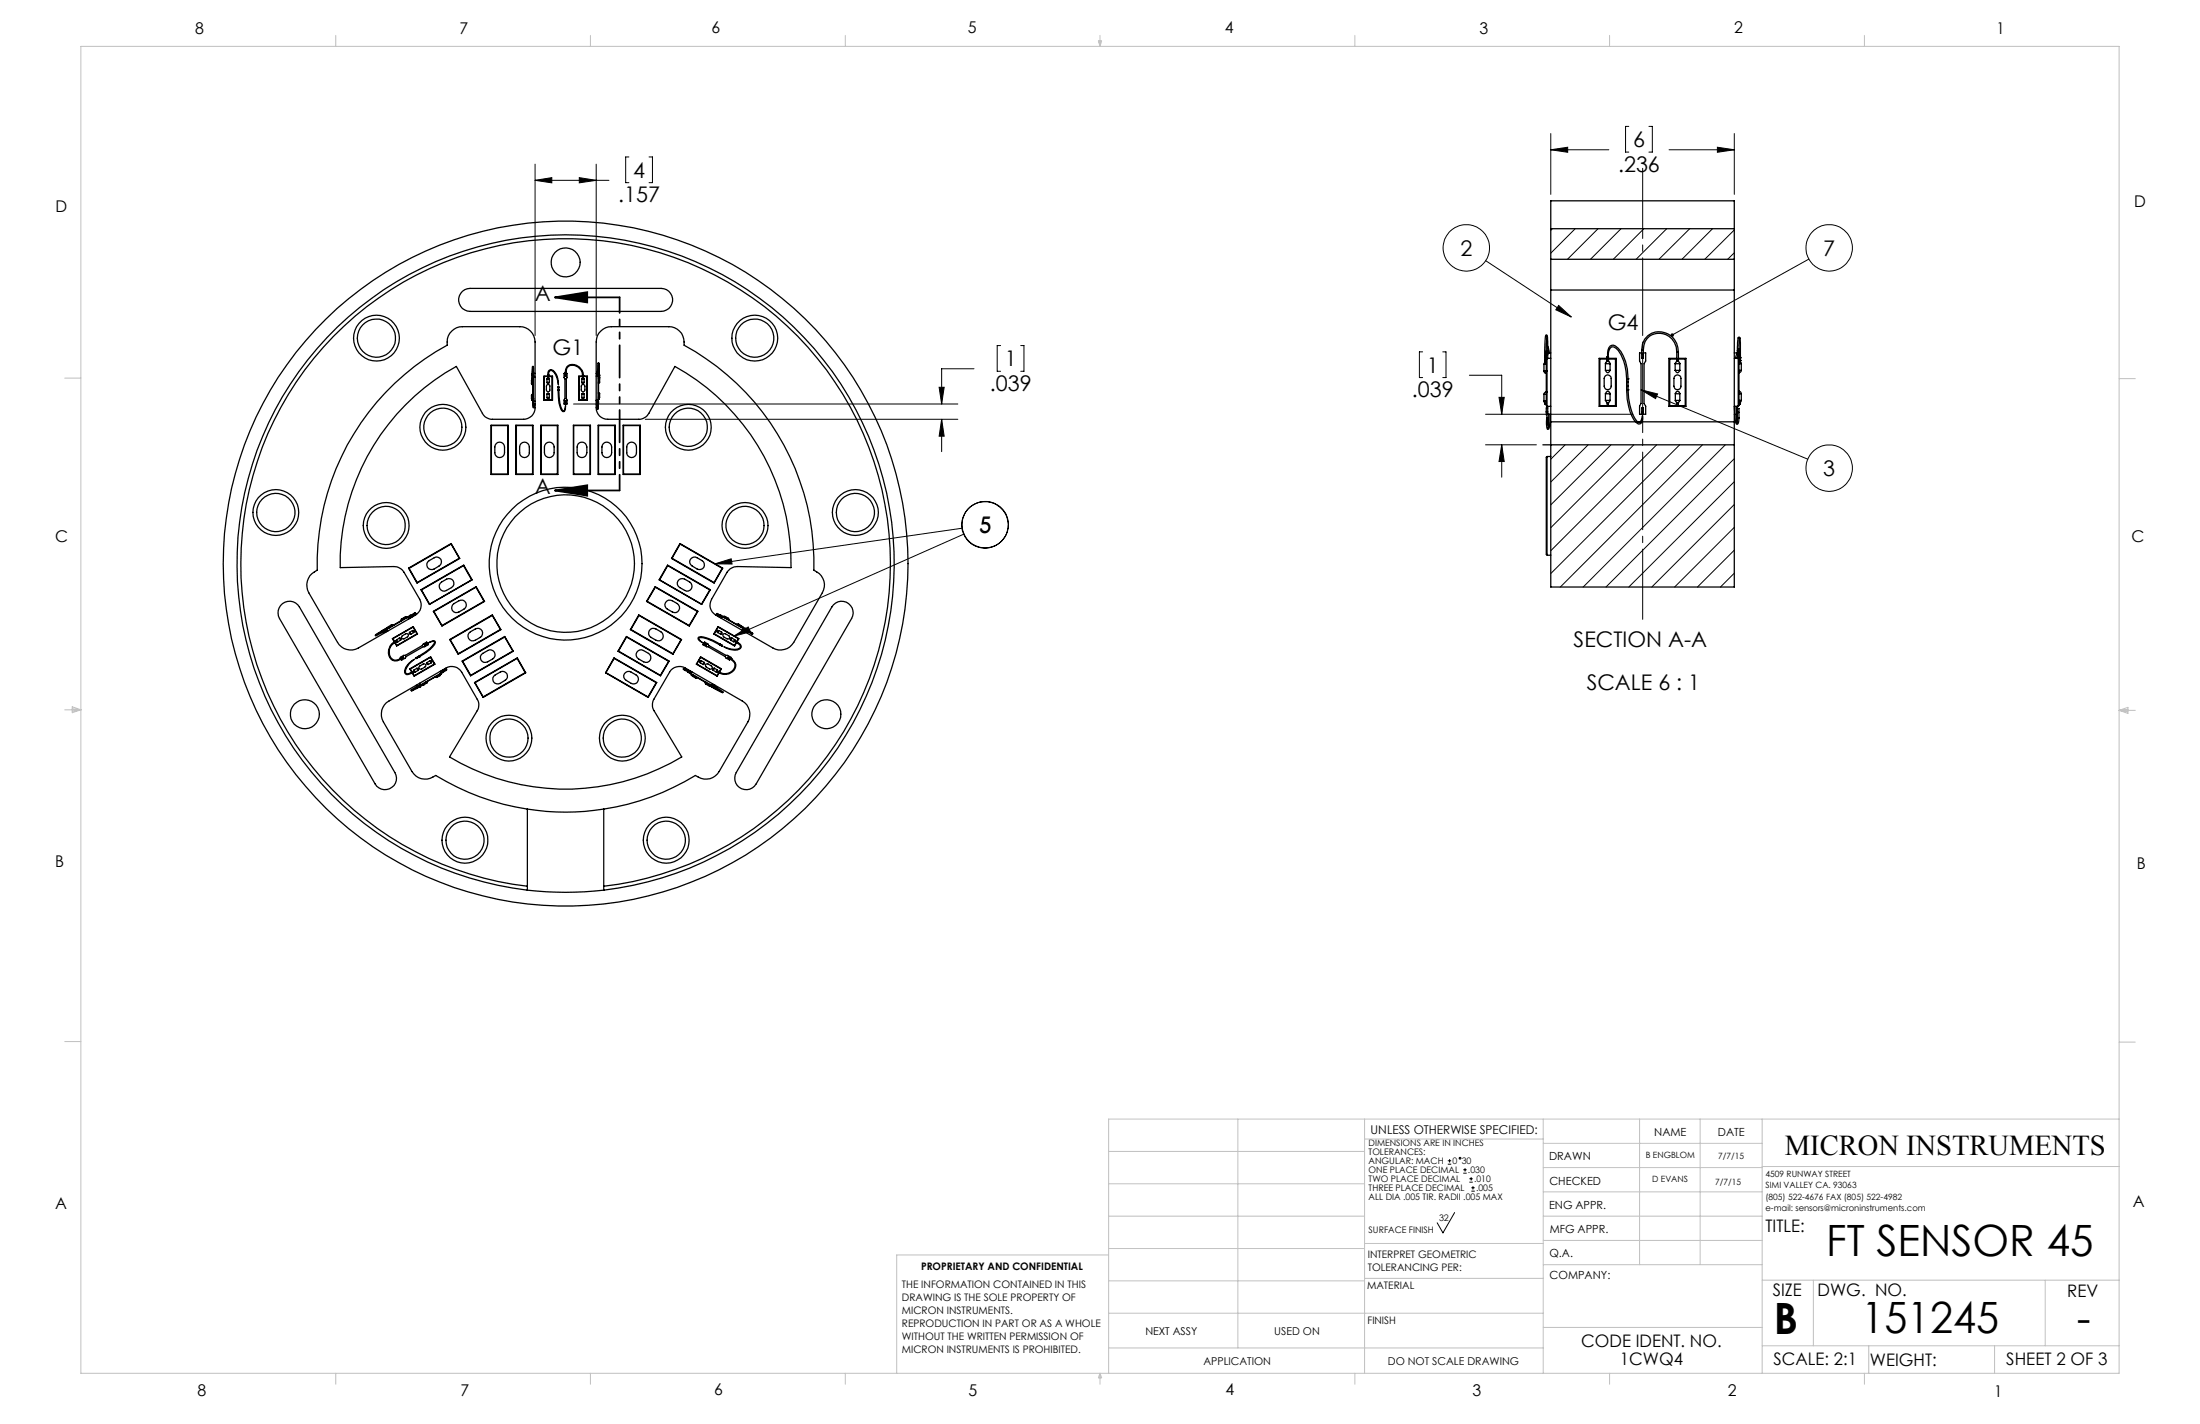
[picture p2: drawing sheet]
<svg xmlns="http://www.w3.org/2000/svg" width="432mm" height="279mm" viewBox="0 0 432 279" stroke-linecap="round" stroke-linejoin="round" font-family="sans-serif">
<g fill="none" stroke="#000" stroke-width=".2">
<path d="M105 32.2v33.6M105 35.4h14.5M105 35.4l3.3-.5v1zM113.7 34.9l3.3 .5-3.3 .5zM117 32.2v33.6M123.4 30.8h-.6v5h.6M127.4 30.8h.7v5h-.7M304.4 29.4l3.3-.5v1zM304.4 26.2v11.9M304.4 29.4h11.4M319.7 24.8h-.6v5h.6M323.6 24.8h.7v5h-.7"/>
<path d="M327.6 29.4h12.8M337.1 28.9l3.3 .5-3.3 .5zM340.4 26.2v11.9M291.6 51.2l16.8 11M304.7 44.9l-.3 .3M305.9 59.9l2.5 2.3-3-1.4zM309.2 44.9l-4.8 4.8M313.7 44.9l-6 6M318.2 44.9l-6 6M322.7 44.9l-6 6M327.1 44.9l-6 6M331.6 44.9l-6 6"/>
<path d="M336.1 44.9l-6 6M340.4 45.1l-5.8 5.8M340.4 49.6l-1.3 1.3M355 50.8l-26.8 14.9M112.6 79.3h75.4M184.3 76h1l-.5 3.3zM191.2 72.4h-6.4v6.9M196.4 67.8h-.7v5h.7M200.3 67.8h.7v5h-.7M279.2 69h-.6v5.1h.6M283.2 69h.6v5.1h-.6M288.4 73.6h6.3v7.7"/>
<path d="M294.2 78h1l-.5 3.3zM322.1 76.5l3.2 .8-.4 .9zM322.1 76.5l32.7 13.6M126.6 82.3h61.4M184.8 82.3v6.3M184.8 82.3l.5 3.3h-1zM291.6 81.3h28.9M291.6 87.3h10M294.7 87.3l.5 3.3h-1zM294.7 87.3v6.3M307.2 87.3l-2.8 2.8M311.7 87.3l-7.3 7.3"/>
<path d="M316.2 87.3l-11.8 11.8M320.7 87.3l-16.3 16.2M325.2 87.3l-20.8 20.8M329.7 87.3l-25.3 25.2M334.2 87.3l-28 27.9M338.6 87.3l-27.9 27.9M340.4 90l-25.2 25.2M340.4 94.5l-20.7 20.7M340.4 99l-16.2 16.2M140.3 110.6l3.2-1 .2 1.1zM188.8 103.6l-48.5 7M189.2 104.8l-45.2 20"/>
<path d="M340.4 103.5l-11.7 11.7M340.4 108l-7.2 7.2M340.4 112.5l-2.7 2.7M144 124.8l2.9-1.8 .4 1zM284.2 228.4h.6M284.2 227.8h.6M284.5 227.4v.7M285.5 237.9l-2.3 4-1.1-2M287.2 230.2h.7M287.2 229.5h.7M287.5 229.2v.7M288.4 232h.7"/>
<path d="M288.4 231.3h.7M288.7 231v.6M288.8 233.7h.7M288.8 233h.7M289.1 232.7v.7"/>
<circle cx="287.8" cy="48.6" r="4.6"/>
<circle cx="359" cy="48.6" r="4.5"/>
<circle cx="359" cy="91.8" r="4.5"/>
<circle cx="193.3" cy="103" r="4.5"/>
<circle cx="193.4" cy="102.9" r="4.6"/>
<circle cx="286.6" cy="227.3" r=".16"/>
</g>
<path d="M108.9 58.3h12.7M108.9 58.3l6.4-1v2zM108.9 96.2h12.7M108.9 96.2l6.4-1v2.1z" fill="none" stroke="#000" stroke-width=".35"/>
<path d="M322.4 121.5v-88.5" fill="none" stroke="#000" stroke-width=".2" stroke-dasharray="15.2 1.3 1.3 1.3" stroke-dashoffset="1.5"/>
<path d="M121.6 96.2v-37.9" fill="none" stroke="#000" stroke-width=".35" stroke-dasharray="6.3 1.3 1.3 1.3 1.3 1.3" stroke-dashoffset="3.3"/>
<g fill="none" stroke="#000" stroke-width=".25">
<path d="M90.8 57.1l.4-.3 1.1-.2h37.5a2.26 2.26 0 0 1 2.2 2.2 2.26 2.26 0 0 1-2.2 2.3h-37.5a2.27 2.27 0 0 1-2.1-1.5 2.27 2.27 0 0 1 .6-2.5zM304.4 50.9v6M304.4 44.9v-5.5h36v5.5M304.4 44.9v6M304.4 56.9v25.9M304.4 44.9h36M304.4 50.9h36M304.4 56.9h36M340.4 50.9v6M340.4 44.9v6M340.4 56.9v25.9M75.7 77a48.5 48.5 0 0 1 12.1-9.3 3.1 3.1 0 0 1 3-3.6h11.2a3 3 0 0 1 3 3v12.9a2.23 2.23 0 0 1-2.2 2.3h-6.1a2.23 2.23 0 0 1-2-1.2l-5.1-9.2a44.2 44.2 0 0 0-22.8 39.5l10.5-.2a2.42 2.42 0 0 1 2 1.1l3.1 5.3a2.33 2.33 0 0 1-.8 3.1l-11.3 6.4a3 3 0 0 1-4-1.1l-5.7-9.7a3.1 3.1 0 0 1 1.7-4.4 48.8 48.8 0 0 1 13.4-34.9z"/>
<path d="M104.3 78.2l.1 .3h.2M104.3 75.2l.3 .3M104.3 78.2h.3M104.3 77.6h.3M104.3 75.3h.3M104.3 74.6v.7M104.3 77.6v.6M104.4 73.7l-.1 .9M104.4 74.3h.2M104.4 73.7h.1M104.5 73.2l-.1 .5M104.5 72l.2-.1v1.3"/>
<path d="M104.5 71.9l-.1 1.8M104.6 73.5v.2M104.6 77.5v-.2l-.3 .3M104.6 73.7h.1M104.6 79.1h.1zM104.6 73.4v5.8h.1M104.6 73.4h.1zM104.6 78.5h.1M104.6 78.2v.1M104.6 78.2h.1M104.6 75.5h.1M104.6 74.4v.2h-.3"/>
<path d="M104.6 78.7h.1M104.6 73.8h.1M104.6 73.2h.1M104.6 74.1h.1M104.6 79.4l.1 .4M104.7 72l-.1 1.7h-.2M104.7 73.2v.8M104.7 78.7v.6M104.7 79.3h.3M104.7 73.3h.3M104.8 79.3l-.1 .6M105 79.3l-.2 .7-.2-.1v-.6"/>
<path d="M105 74h-.4v4.7h.4M107.4 77.3l.1-.1 .3 .1M107.4 74.4l.1-.2 .3 .2M107.4 75.5l.2-.1 .3 .2v.9a.34 .34 0 0 1-.3 .4 .34 .34 0 0 1-.4-.4zM107.4 78l.1 .2M107.4 78h.4M107.4 77.3h.4M107.4 75a.23 .23 0 0 0 .2 .3 .23 .23 0 0 0 .2-.3M107.4 75h.4M107.4 74.4h.4M107.4 74.4v.6M107.4 77.3v.7"/>
<path d="M107.5 73.6l.1-.6a.67 .67 0 0 1 .6-.5 .67 .67 0 0 1 .6 .5 3.4 3.4 0 0 1 .8 2.5M107.5 74h.2zM107.5 78.2v.1l.2-.1M107.5 73.6h.2M107.5 73.6v.6M107.5 73.8h-.7v4.7h1.6v-4.7h-.7M107.5 73.9h-.7v4.5h1.5v-4.5h-.6M107.7 73.6v-.5l.3-.4a1.46 1.46 0 0 1 1.3 1.4l.3 1.3M107.7 73.6h.1M107.7 73.6v.6M107.8 78l-.1 .2M107.8 74.4v.6"/>
<path d="M107.8 77.3v.7M109.5 76.6a7.3 7.3 0 0 0 .7 3.9l.3 .3 .3-.1 .2-1.1M109.5 76.6v-.8h.2v.8M109.5 76h.2zM109.5 76.6h.1M109.5 76.4h.2zM109.5 76.6h.2M109.7 76.6a7.1 7.1 0 0 0 .8 4h.2l.1-.2 .2-.8M110.9 73.1a1.45 1.45 0 0 1 .7-1.4 1.45 1.45 0 0 1 1.6 0 2.14 2.14 0 0 1 1.3 2M110.9 78.7h.2v.6h-.2zM110.9 79.1h.2zM110.9 73.1h.1"/>
<path d="M110.9 73.4h.2zM110.9 73.1v.7h.2v-.7M110.9 73.1h.2M110.9 73.3h-.2v.8l.2 .2v3.9l-.2 .3v.8h.2M111.1 73.1a1.35 1.35 0 0 1 .8-1.4 1.35 1.35 0 0 1 1.5 .3 1.92 1.92 0 0 1 .9 1.7M111.1 73.3h.2v.8l-.1 .2v3.9l.1 .3v.8h-.2M114.2 77.3l.2-.1 .3 .1M114.2 74.4l.2-.2 .3 .2M114.2 75.5l.2-.1 .4 .2v.9a.35 .35 0 0 1-.4 .4 .35 .35 0 0 1-.3-.4zM114.2 78l.1 .2M114.2 78h.5M114.2 77.3h.5"/>
<path d="M114.2 75a.23 .23 0 0 0 .2 .3 .23 .23 0 0 0 .3-.3M114.2 75h.5M114.2 74.4h.5M114.2 74.4v.6M114.2 77.3v.7M114.3 74h.2M114.3 78.2v.1l.2-.1M114.3 73.7h.2M114.3 73.7v.5M114.3 73.8h-.7v4.7h1.7v-4.7h-.8M114.3 73.9h-.6v4.5h1.5v-4.5h-.7M114.5 73.7h.1"/>
<path d="M114.5 73.7v.5M114.7 78l-.2 .2M114.7 74.4v.6M114.7 77.3v.7M117 73.8h.4v4.7h-.3l.2 1.7 .1-.1v-.7M117 73.3h.2M117 79.3h.1M117.2 78.5l.1 1.6M117.3 78.5v.7h.2v-.5h-.2M117.3 79.1h.2M117.3 73.4h.2zM117.3 73.8h.2"/>
<path d="M117.3 73.3v.5M117.4 80l-.1 .1M117.4 71.3h.1M117.4 71.3l-.1 1.7M117.4 73.9h.1M117.5 75h.2l-.2 .2zM117.5 77l.2 .3M117.5 73.6h.1M117.5 74h.1M117.5 74.3h.2M117.5 74.1v.1M117.5 74.3h.1"/>
<path d="M117.5 77.3h.2M117.5 77.1h.1M117.5 77.9h.2M117.5 78v.2M117.5 73.6l.1-.5-.2-.6-.3 1.3M117.5 73.6l-.1-.9-.1 1.1M117.5 71.3v1.2M117.5 71.3l.1 1.9M117.6 73.2l.1 1.1M117.6 74h.1M117.6 73.6h.1M117.6 73.2h-.1l-.1 5.2"/>
<path d="M117.7 77.9l-.1 .4h-.1M117.7 74.3v.7M117.7 77.3v.6M117.9 65a2.73 2.73 0 0 1 2.1-.9h11.3a3.1 3.1 0 0 1 3 3.6 48.8 48.8 0 0 1 25.4 44.2 3.1 3.1 0 0 1 1.7 4.4l-5.6 9.7a3 3 0 0 1-4.1 1.1l-11.2-6.4a2.24 2.24 0 0 1-.8-3.1l3-5.3a2.41 2.41 0 0 1 2-1.1l10.6 .2a44.2 44.2 0 0 0-22.8-39.5l-5.1 9.2a2.34 2.34 0 0 1-2 1.2h-6.1a2.23 2.23 0 0 1-2.3-2.3v-12.9a2.73 2.73 0 0 1 .9-2.1zM303 72.8a.39 .39 0 0 0 .5 .4v-.1M303 78.7l.2 .3M303 72.8h.5M303 71.5h.5M303 78.7h.5v.1M303 77.4h.5M303 71.5v1.3M303 77.4v1.3"/>
<path d="M303.2 69.9v1.3l-.2 .3M303.2 70.1h.1M303.2 70.7h.3M303.2 79.1v.2h.3M303.5 76.9l-.3 .1-.2 .4M303.5 69.6h.3zM303.5 72.8h.1M303.5 71v.4M303.5 79.1v.1M303.5 79v.1M303.5 76.9h.1M303.5 70.3h.1"/>
<path d="M303.5 70.4h.1M303.6 66l-.1 4.1h-.3M303.8 67.9l.3 1.4M303.8 68.9a8.3 8.3 0 0 0-.2-3.2h-.1a8.6 8.6 0 0 0-.3 3.7v.7M303.8 79.7v1.7h-.3v-1.4h.3M303.8 68.9h.1M303.8 68.9h-.3v10.7h.1M303.8 68.9v1.4M303.8 69.3h.6M304.4 70.3h-.8v9.4h.8M315.1 73.8a.69 .69 0 0 1 .7-.2 .69 .69 0 0 1 .4 .7v1.5a.69 .69 0 0 1-.7 .6 .69 .69 0 0 1-.6-.6v-1.5zM315.1 71.4h.9"/>
<path d="M315.1 72.7h.9M315.1 72.7l.4 .4h.2l.3-.4M315.1 77.3l.1-.2a.43 .43 0 0 1 .5-.3 .43 .43 0 0 1 .3 .5M315.1 77.3h.9M315.1 78.6h.9M315.1 78.6l.3 .4M315.1 71.4v1.3M315.1 77.3v1.3M315.4 70.7h.3zM315.4 70.9l-.3 .5M315.4 79v.3h.3v-.3M315.4 70.3h-1.5v9.4h3.3v-9.4h-1.5"/>
<path d="M315.4 70.4h-1.4v9.2h3.1v-9.2h-1.4M315.5 70l-.1 .9M315.5 70h.2v.9M315.5 70a2.56 2.56 0 0 1 .6-2.1 .88 .88 0 0 1 .9 0 7.7 7.7 0 0 1 2.5 6.4M315.6 70a1.95 1.95 0 0 1 .7-1.9 1.35 1.35 0 0 1 1.3 .7 9.4 9.4 0 0 1 1.7 5.5M315.7 70.9l.3 .5M316 78.6l-.3 .4M316 71.4v1.3M316 77.3v1.3M319.3 76.5a9 9 0 0 0 2 6.5l.4 .2a1.07 1.07 0 0 0 .7-1.6M319.3 75.7h.2zM319.3 75h.2z"/>
<path d="M319.3 76.5h.2M319.3 74.3h.2M319.3 74.3v2.2M319.5 75h.1M319.5 74.3h.1M319.5 76.5a10.3 10.3 0 0 0 1.8 6.2l.5 .2a1.31 1.31 0 0 0 .6-1.3M319.5 76.5h.1M319.5 74.3v2.2M322.2 68.7a3.5 3.5 0 0 1 2.5-3.5 3.5 3.5 0 0 1 4 1.5l.4 .6 .3 1.8M322.2 69.5h.3zM322.2 68.7v1.6h.3v-1.6M322.2 68.7h.3"/>
<path d="M322.2 69.3h-.4v1.5l.3 .6v7.8l-.3 .5v1.6h1.2v-1.6l-.3-.5v-7.8l.3-.6v-1.5h-.5M322.5 68.7a3.2 3.2 0 0 1 3-3.3 3.2 3.2 0 0 1 3.5 2.7l.1 1M328.8 73.8a.69 .69 0 0 1 .7-.2 .69 .69 0 0 1 .4 .7v1.5a.69 .69 0 0 1-.7 .6 .69 .69 0 0 1-.7-.6v-1.5zM328.8 71.4h.9M328.8 72.7h.9M328.8 72.7l.4 .4h.2l.3-.4M328.8 71.4v1.3M328.8 77.3l.1-.2a.43 .43 0 0 1 .5-.3 .43 .43 0 0 1 .3 .5M328.8 77.3h.9M328.8 78.6h.9M328.8 78.6l.3 .4M328.8 77.3v1.3"/>
<path d="M329.1 70.7h.3M329.1 70.9l-.3 .5M329.1 79v.3h.3v-.3M329.1 69.1h.3M329.1 69.1v1.8M329.1 70.3h-1.5v9.4h3.3v-9.4h-1.5M329.1 70.4h-1.4v9.2h3.1v-9.2h-1.4M329.4 70.9l.3 .5M329.4 69.1v1.8M329.7 78.6l-.3 .4M329.7 71.4v1.3M329.7 77.3v1.3"/>
<path d="M340.4 70.3h.8v9.4h-.8M340.4 79.7l.2 3.2 .4 .4 .2-.4 .1-.9M340.7 79.7l.3 3.3M341 70.1v.2l.2-.9 .1 .8M341 68.8v.4l-.6 .1M341 79.7v2.3M341.1 69.7h.2v9.9h-.1M341.1 66.3l.2-.2 .2 .1-.2 2.6h-.3M341.2 66.3l-.2 2.5M341.2 70.4h.1M341.3 70.2h.1M341.3 76.8l.3 .1 .2 .4"/>
<path d="M341.3 70.7h.3zM341.3 77.3h.5M341.3 76.9h.1M341.3 77.1v.1M341.3 71.4h.5M341.3 70.8v.1M341.3 71h.1M341.3 71.3v.1M341.3 72.7h.5M341.3 70.2h.3M341.3 68.4v.7M341.5 66.3l.1 4.7 .2 .4"/>
<path d="M341.6 70.2l-.1-1-.3-.1a1.46 1.46 0 0 0-.5 1.2M341.6 70.2h.1M341.6 70.7h.1M341.8 78.6l-.2 .7h-.3M341.8 72.7l-.2 .3-.3 .1v-.4M341.8 78.6h-.5v.4M341.8 71.4v1.3M341.8 77.3v1.3M96.4 83.4h3.3v9.7h-3.3zM96.4 83.5h3.3v9.5h-3.3zM97.4 87a.95 .95 0 0 1 1-.2 .95 .95 0 0 1 .6 .9v1.1a.95 .95 0 0 1-.9 1 .95 .95 0 0 1-1-1v-1.1zM101.2 83.4h3.4v9.7h-3.4z"/>
<path d="M101.4 83.5h3.1v9.5h-3.1zM102.3 87a.95 .95 0 0 1 1-.2 .95 .95 0 0 1 .6 .9v1.1a.95 .95 0 0 1-1 1 .95 .95 0 0 1-.9-1v-1.1zM106.2 83.4h3.3v9.7h-3.3zM106.2 83.5h3.2v9.5h-3.2zM107.1 87a.95 .95 0 0 1 1.1-.2 .95 .95 0 0 1 .6 .9v1.1a.95 .95 0 0 1-1 1 .95 .95 0 0 1-.9-1v-1.1zM112.5 83.4h3.4v9.7h-3.4zM112.6 83.5h3.2v9.5h-3.2zM113.5 87a.97 .97 0 0 1 1.1-.2 .97 .97 0 0 1 .6 .9v1.1a.95 .95 0 0 1-1 1 .95 .95 0 0 1-.9-1v-1.1zM117.2 80.1l.2 .1M117.4 80.1l-.1 .1M117.4 83.4h3.4v9.7h-3.4zM117.5 83.5h3.2v9.5h-3.2z"/>
<path d="M118.4 87a.95 .95 0 0 1 1.1-.2 .95 .95 0 0 1 .6 .9v1.1a.95 .95 0 0 1-1 1 .95 .95 0 0 1-1-1v-1.1zM122.3 83.4h3.4v9.7h-3.4zM122.4 83.5h3.2v9.5h-3.2zM123.3 87a.95 .95 0 0 1 1-.2 .95 .95 0 0 1 .6 .9v1.1a.95 .95 0 0 1-.9 1 .95 .95 0 0 1-1-1v-1.1zM303.5 80.8h.3zM303.6 81.8l.3 2.2M303.6 89.7h-.1v19.1h.1M303.7 83.9v.1M303.8 81.3h.6M304 81.3l-.2 2.1M304.3 81.3l-.2 2.3-.1 .6h-.2a2.73 2.73 0 0 1-.2-2.1v-.4M304.4 82.8v32.4h36v-27.9"/>
<path d="M304.4 89.6h-.8v19.3h.8M304.4 82.8h16.6M321.5 82.8h.4M322.2 80h.3v1.2h-.3zM322.2 80.8h.3M322.3 82.8h18.1M340.4 82.8v4.5M340.4 87.3h-37.6M340.4 81.3h.1M340.8 81.3h.2M341 82l-.1 1M341 82h.1"/>
<path d="M341 80.9h.3M341 80.2h.3v1.8M341 82h.3M55.5 118.4a2.24 2.24 0 0 1 3.3 .7l18.7 32.5a2.24 2.24 0 0 1-.8 3 2.24 2.24 0 0 1-3.1-.8l-18.7-32.4a2.27 2.27 0 0 1 .6-3zM80.2 111.5l8.3-4.9 1.7 3-8.4 4.8zM80.3 111.5l8.2-4.7 1.6 2.7-8.2 4.8zM82.6 115.7l8.4-4.8 1.7 2.9-8.4 4.8zM82.7 115.7l8.3-4.7 1.6 2.8-8.3 4.7zM84 110.2a2.67 2.67 0 0 1 1.9-.9 .94 .94 0 0 1 .7 .8 .94 .94 0 0 1-.4 1l-1 .6a.96 .96 0 0 1-1.2-.2 .96 .96 0 0 1 0-1.3zM85.1 119.9l8.4-4.8 1.6 2.9-8.4 4.8zM85.2 120l8.2-4.8 1.6 2.8-8.3 4.7zM86.4 114.4a2.06 2.06 0 0 1 2.3-.7 .97 .97 0 0 1-.1 1.6l-1 .6a.96 .96 0 0 1-1.2-.2 .96 .96 0 0 1 0-1.3z"/>
<path d="M88.8 118.7a2.06 2.06 0 0 1 2.4-.8 .97 .97 0 0 1-.1 1.6l-1 .6a.96 .96 0 0 1-1.2-.2 .96 .96 0 0 1-.1-1.2zM128.6 115.1l8.4 4.8-1.7 2.9-8.4-4.8zM128.6 115.2l8.3 4.8-1.6 2.7-8.3-4.7zM130.9 117.9l.3-.1a1.99 1.99 0 0 1 2.2 1.6 .94 .94 0 0 1-1.4 .7l-1-.6a.95 .95 0 0 1-.1-1.6zM131 110.9l8.4 4.8-1.7 2.9-8.3-4.8zM131.1 111l8.2 4.7-1.6 2.8-8.2-4.7zM133.3 113.7l.3-.1a1.94 1.94 0 0 1 2.2 1.5 .94 .94 0 0 1-1.4 .8l-1-.6a.94 .94 0 0 1-.1-1.6zM133.5 106.6l8.4 4.9-1.7 2.9-8.4-4.8zM133.5 106.8l8.2 4.7-1.5 2.8-8.3-4.8zM135.5 109.7a.95 .95 0 0 1 1.3-.3l1 .6a.96 .96 0 0 1 .3 1.3 .96 .96 0 0 1-1.3 .4l-.9-.6a.92 .92 0 0 1-.4-1.4zM163.6 118.7a2.25 2.25 0 0 1 3-.3 2.25 2.25 0 0 1 .5 3l-18.7 32.4a2.25 2.25 0 0 1-3.1 .9 2.25 2.25 0 0 1-.8-3.1zM74.8 124l-1.1 .7 1.3-.6"/>
<path d="M75.6 123.6l.1 .1zM75.6 123.9l.1 .1M75.7 123.3l-2 1.3M75.7 123.3h.1M75.7 123.3v.1M75.7 123.4l-.7 .4-.2 .3 .5-.1 .8-.3M75.7 123.4l-.7 .6M75.7 123.4l-.3 .3M75.9 123.4l.1 .1M76 123.4l-.4 .2M76 123.5l-.4 .3M76 123.4h.1"/>
<path d="M76 123.6l-1 .4M76 123.2l.1 .1zM76 123.2l-.3 .1M76.2 123.2v.1M76.2 123.2h.1M76.3 122.9l-.3 .3M76.3 122.9l.1 .2M76.3 123.2h.1M76.4 123.1h.1M76.8 122.6l.4 .1M76.8 122.6l.1 .2M76.8 122.6l-.5 .3"/>
<path d="M77.2 122.7h.1M77.3 126a2.12 2.12 0 0 0-.2 3.6h.9l.6-.2M77.3 126h.1M77.3 126l.1 .2M77.4 126.2a1.82 1.82 0 0 0-1.1 1.7 1.82 1.82 0 0 0 1.3 1.6l.9-.2M77.4 126l-.4-.7 4.1-2.4 .9 1.5-4.1 2.4-.4-.7M77.5 125.9l-.4-.6 4-2.3 .7 1.4-3.9 2.2-.4-.6M77.6 125.8l.1 .2M77.6 125.8l-.3 .2M77.7 126l-.3 .2M77.8 125.8h-.2M77.8 125.6v.3h.3"/>
<path d="M77.8 125.6l.3 .3M77.8 125.9l-.1 .1M78.4 125.2h.1a.21 .21 0 0 1 .3 .1 .21 .21 0 0 1-.2 .3M78.4 125.2l.2 .4M78.4 125.2l-.6 .4M78.5 129.3l.1 .1M78.6 129.4h.1M78.6 125.6l-.5 .3M78.8 121.5l-.1 .3 .1-.1M78.8 129.1l.1 .1zM78.8 121.5l.1 .1M78.8 129.1l.3-.2 .1 .1-.6 .4"/>
<path d="M78.8 129.1l-.3 .2M78.9 124.8l.7-.4a.35 .35 0 0 1 .5 .1 .35 .35 0 0 1-.1 .5l-.9 .4-.3-.2zM78.9 121.7h.1M79.4 121.1l.3-.1 .1 .1M79.4 121.1l.1 .2 .2-.1M79.4 121.1l-.6 .4M80 121.1l-4 2.3M80.2 121.4l-.2-.3-4 2.4 .1 .3M80.4 124.1l-.1 .3 .3 .1M80.4 124.1l.2 .4M80.5 120.8h.2M80.5 120.8v.1"/>
<path d="M80.5 120.8l-.3 .2v.1M80.6 132h.1M80.7 132l.1 .1M80.7 135.4v.1h.2M80.8 120.8l-.7 .4M80.8 120.6l.6-.3h.2l-1.4 1.1M80.8 131.9l-.4-.7 4.1-2.3 .9 1.4-4.1 2.4-.4-.7M80.9 121h.1M80.9 131.9l-.4-.6 4-2.3 .8 1.3-4 2.3-.3-.6M81 123.7l.2 .1M81 123.7l.2 .4M81 123.7l-.6 .4"/>
<path d="M81 131.8l.1 .1M81 131.8l-.4 .2M81.1 131.9l-.3 .2M81.2 131.7l-.2 .1M81.2 124.1l-.6 .4M81.2 123.8l.2 .1h-.1M81.2 131.5v.3l.3 .1M81.2 131.5l.3 .4M81.2 131.8l-.1 .1M81.3 129.4a3.1 3.1 0 0 0-1.7 2.6l.4 .2 .6-.2M81.3 120.4h.2M81.3 123.9l-.1 .2"/>
<path d="M81.4 129.3a2.78 2.78 0 0 0-2 2.7l.4 .4 1-.3M81.4 120.4l-1.2 .8M81.5 120.3h.1l-.1 .1M81.5 120.3v.2M81.7 134.4l.1 .3M81.7 134.8l-1 .6M81.7 129l-.1 .1 .2 .1M81.7 129l.1 .2M81.7 134.8l.1 .1M81.8 134.9l-1 .6M81.8 131.1h.1a.23 .23 0 0 1 .3 .1 .23 .23 0 0 1-.1 .4M81.8 131.1l.3 .5"/>
<path d="M81.8 131.1l-.6 .4M81.8 134.7h.1M81.8 134.7l-.1 .1M82 134.6l.1 .2zM82.1 128.8v.2M82.1 128.8l-.4 .2M82.1 131.6l-.6 .3M82.1 129l-.3 .2M82.2 128.7l.1 .1M82.2 128.7l-.1 .1M82.3 134.6l-1.5 .8M82.3 134.6v.2"/>
<path d="M82.3 134.6h.1M82.3 128.9h.1M82.3 130.7l.8-.4a.34 .34 0 0 1 .4 .1 .34 .34 0 0 1-.1 .5l-.9 .4-.3-.3zM82.3 134.4l.1 .2-.3 .2M82.3 128.8v.1M82.3 134.6l-.1 .1M82.3 128.9l-.2 .1M82.3 134.8l-1.5 .7M82.3 134.8h.1M82.4 134.8l-.6 .1M82.4 134.8h.1M82.5 134.3l-.7 .4"/>
<path d="M82.6 134.3l.1 .1M82.7 134.4l-.4 .2M82.8 134.3l.1 .2M82.9 134.3l.2-.1 .1 .2M82.9 134.5l-.6 .3M83.2 134.4l-.3 .1M83.7 126.3l.3-.1-.3 .2M83.7 126.3v.1M83.7 126.3l-.4 .2 .1 .1 .3-.2M83.7 133.8v.2M83.7 134l-.5 .4M83.8 133.8l.1-.1v.2l-.2 .1"/>
<path d="M83.8 130l-.1 .3 .3 .1M83.8 130l.2 .4M83.9 126.2l-.2-.2-.6 .4-.2 .2-3.3 2h-.4l-.6 .4 .1 .2M83.9 126.3l.1 .2-.6 .4h-.3l-3.4 1.9-.1 .3-.8 .4-.1-.2M84.2 126.1l.8-.3 .3 .2a2 2 0 0 1-1 1.3l-2.1 1.4M84.2 126.1l.9-.4 .3 .1v.3a2.52 2.52 0 0 1-1 1.4l-2.1 1.4M84.4 129.6h.3v.2M84.4 129.6l.2 .5M84.4 129.6l-.6 .4M84.6 130.1l-.6 .3M84.7 129.8l-.1 .3M85.4 132.8l.4 .1"/>
<path d="M85.7 132.7l.1 .2M86.3 132.3v.3M86.3 132.6l-.5 .3M86.4 132.2v.1M86.4 131.7l.2 .3-4.1 2.4-.2-.3M86.5 132.2v.1l-.2 .3M86.6 132.1l-3.9 2.3M86.9 131.8l.1 .1zM86.9 131.4l.1 .3-.4 .3M86.9 131.5l.6-.2h.2l-.2 .3-.4 .1M87 131.9l-.4 .1M87 131.7v.2"/>
<path d="M87.5 131.4l-.3 .3M87.6 131.4l-.6 .2M88.3 125.5l8.3-4.9 1.7 2.9-8.4 4.9zM88.4 125.5l8.2-4.7 1.6 2.7-8.2 4.8zM90.7 129.7l8.4-4.8 1.7 2.9-8.4 4.8zM90.8 129.8l8.3-4.8 1.5 2.7-8.2 4.8zM92 124.2a2.06 2.06 0 0 1 2.4-.7 .97 .97 0 0 1-.1 1.6l-1 .5a.96 .96 0 0 1-1.2-.2 .96 .96 0 0 1-.1-1.2zM93.1 133.9l8.4-4.8 1.7 2.9-8.4 4.8zM93.2 133.9l8.3-4.7 1.6 2.8-8.3 4.7zM94.5 128.4a2.67 2.67 0 0 1 1.9-.9 .97 .97 0 0 1 .8 .8 .97 .97 0 0 1-.5 1l-1 .6a.96 .96 0 0 1-1.2-.2 .96 .96 0 0 1 0-1.3zM96.9 132.7a2.67 2.67 0 0 1 2-.9 .95 .95 0 0 1 .7 .8 .95 .95 0 0 1-.5 .9l-1 .6a.96 .96 0 0 1-1.2-.2 .96 .96 0 0 1 0-1.2zM120.5 129.1l8.4 4.8-1.7 2.9-8.3-4.8z"/>
<path d="M120.5 129.2l8.3 4.7-1.6 2.8-8.3-4.7zM122.6 132.2a.95 .95 0 0 1 1.3-.3l.9 .5a.96 .96 0 0 1 .4 1.3 .96 .96 0 0 1-1.3 .4l-1-.6a.92 .92 0 0 1-.3-1.3zM122.9 124.9l8.4 4.8-1.7 2.9-8.3-4.8zM123 125l8.2 4.8-1.6 2.7-8.2-4.8zM125.2 127.7l.4-.2a1.99 1.99 0 0 1 2.1 1.7 .94 .94 0 0 1-1.4 .7l-1-.6a.95 .95 0 0 1-.1-1.6zM125.4 120.6l8.4 4.9-1.7 2.9-8.4-4.9zM125.4 120.8l8.3 4.7-1.6 2.8-8.3-4.8zM127.7 123.5l.3-.2a1.99 1.99 0 0 1 2.2 1.6 .94 .94 0 0 1-1.4 .7l-1-.5a.95 .95 0 0 1-.1-1.6zM134.2 131.2l1.6 .7-.2 .3 4.1 2.3 .2-.3M134.2 131.3l.6 .4M134.3 131.2h-.1l1.5 .8M134.3 131.3v.1"/>
<path d="M134.3 131.2l-.1 .1M135 131.8l.1 .1M135 131.7l.6 .4M135 131.7v.1M135.1 131.9l.3 .3 .1-.2M135.1 131.4v.1M135.2 131.8l-.1 .1M135.7 132.2l3.9 2.3M135.7 132.3v.2l.3 .2M135.9 132.4h.1M136 132.7l.5 .3M136.1 132.5l-.1 .2"/>
<path d="M136.6 132.8l-.1 .2M136.7 132.9h.1M136.8 133h-.3M137.3 129.8l.1 .2M137.4 130l.6 .4M137.7 129.6h-.4v.2M137.7 129.6l-.3 .4M137.7 129.6l.5 .4M137.8 126l-.7-.6-.1-.2 .2-.2a2.17 2.17 0 0 1 1.7 .2l2.3 1.1M137.9 126.1l-.7-.6v-.3a1.62 1.62 0 0 1 1.6 .1l2.3 1.1M138.1 126.3l-.1 .2 .7 .4h.3l3.3 1.9 .2 .3 .7 .4 .1-.2M138.1 126.2l-.1 .1 .3 .1"/>
<path d="M138.1 126.2l.3 .1M138.1 126.2l.2-.2 .7 .4 .1 .2 3.4 2h.3l.7 .4-.1 .2M138.2 130l.1 .3-.3 .1M138.2 130l-.2 .4M138.4 126.3l-.1 .1M138.4 126.3l.3 .2-.4-.1M138.4 133.9l.1 .3M138.4 133.9h.1M138.5 134.2l.6 .3M138.6 130.3h.4l.6 .4a.35 .35 0 0 1 .1 .4 .35 .35 0 0 1-.4 .2l-.7-.4-.1-.2zM138.6 134l-.1 .2M139.1 134.5l.3 .1"/>
<path d="M139.2 134.3l-.1 .2M139.2 134.3h.1M139.3 134.4h.1M139.4 134.6h.1M139.4 134.6l.3 .2M139.6 134.5l.2 .2M139.6 134.5h.1M139.7 134.8l2.1 1.1M139.7 134.8h.1M139.8 134.4l.9 .7M139.8 134.7l.9 .4M139.8 134.7l-.1 .1"/>
<path d="M139.8 134.3l1 .8-.2 .1-.9-.5M140 131.5l.5 .3M140.1 134.6l-.1 .2zM140.2 134.7l-.5-.3v.2l.3 .2M140.2 131.1a.22 .22 0 0 0-.3 .1 .22 .22 0 0 0 .1 .3M140.2 131.1l-.2 .4M140.2 131.1l.6 .3M140.3 134.4v.2M140.7 135l1.2 .8a.55 .55 0 0 1-.7-.3l-.4-.3M140.7 123.9l.2 .2M140.8 120.5l.5 .2-.5-.3h-.2l.6 .6M140.8 120.5l.5 .4"/>
<path d="M140.8 131.4v.4h-.3M140.8 131.4l-.3 .4M140.8 131.8l.1 .1M140.8 123.7h.3M140.8 123.8h-.1l.1 .1M140.9 131.7l.1 .1M140.9 124.1l.5 .3M140.9 131.9l.3 .2M141 131.8l-.1 .1M141 131.8l.3 .1M141.1 123.7l-.2 .4M141.1 123.7l.5 .3"/>
<path d="M141.1 126.4l.2 .1M141.1 121l.2-.2 .4 .2M141.1 131.8l.4-.5-4-2.3-.7 1.3 3.9 2.3 .4-.6M141.2 126.3h.1M141.2 126.3l-.1 .1M141.2 126.3l.2 .1M141.2 132.1h.1M141.2 131.9l.4-.7-4.1-2.3-.8 1.4 4.1 2.4 .3-.7M141.3 126.5l.3 .2M141.3 131.9l-.1 .2M141.4 126.4l-.1 .1M141.4 126.4l.3 .2"/>
<path d="M141.5 120.8l-.1 .1zM141.5 120.8l-.1-.1-.1 .1M141.5 120.8l.3 .2M141.6 121.3l.2-.3 4.1 2.3-.2 .4M141.6 124l.1 .4-.3 .1M141.6 124l-.2 .4M141.7 126.6l.1 .1-.1 .1-.1-.1M141.7 126.6l-.1 .1M141.9 121l3.9 2.2M141.9 124.5l.4-.2 .8 .4a.35 .35 0 0 1 .1 .5 .35 .35 0 0 1-.5 .1l-.7-.3zM142.1 121v.1M142.1 121.1h.1"/>
<path d="M142.2 121.1h.1M142.3 121.2h.1M142.4 121l-.3-.1-.1 .1M142.4 121l-.1 .2M142.4 121l.5 .3M142.9 121.3l.2 .3-.2-.1M142.9 121.3l-.1 .2M143.2 129.2l-.4-.2 .1-.1 .6 .4M143.2 129.2l.3 .2M143.2 129.1v.1zM143.4 125.6l.6 .3M143.5 129.4a1.38 1.38 0 0 1 .7 1.4 1.38 1.38 0 0 1-1 1.2 2.09 2.09 0 0 1-1.9-.1"/>
<path d="M143.5 129.3a1.45 1.45 0 0 1 .9 1.3 1.45 1.45 0 0 1-.8 1.3 2.35 2.35 0 0 1-2.4 .2M143.5 129.3h.1M143.5 129.3v.1M143.7 125.2h-.1a.22 .22 0 0 0-.3 .1 .22 .22 0 0 0 .1 .3M143.7 125.2l-.3 .4M143.7 125.2l.5 .3M144.2 125.5l.1 .3-.3 .1M144.2 125.5l-.2 .4M144.2 125.9l.2 .1M144.3 125.8h.1M144.4 126l.3 .2M144.4 125.8v.2"/>
<path d="M144.4 125.8l.4 .2M144.6 125.9l.3-.6-4-2.3-.7 1.4 3.9 2.2 .4-.6M144.6 125.9l.4-.6-4.1-2.4-.8 1.5 4.1 2.4 .4-.7M144.7 126.2l.4 .3 .2 .4a1.43 1.43 0 0 1-1.8 .5l-1.3-.5M144.7 126.2h.1M144.8 126l.5 .4a.6 .6 0 0 1 .2 .7 .6 .6 0 0 1-.6 .4l-.6 .1a4.2 4.2 0 0 1-2.2-.7M144.8 126l-.1 .2M145 122.4l-.4 .2M145 122.4l-.2 .3M145 122.4l.5 .4M145.5 122.8l.3 .2M145.5 122.8l-.1 .2 .2 .1"/>
<path d="M145.8 123l-.1 .2M145.8 123l.5 .3M145.8 123.2l.4 .2M145.8 123.4l.7 .4M145.8 123.2v.1M146 123.5l.1-.1 .3 .2M146.2 123.4l.1 .1M146.2 123.4h.1M146.2 123.4l1.4 1M146.3 123.3h.1M146.3 123.3v.1M146.3 123.3l1.4 1"/>
<path d="M146.3 123.3l-.1 .1M146.4 123.6v.1zM146.5 123.8h.1M146.5 123.8l.1 .1M146.5 123.8l-.2 .2M146.6 123.9l1.1 .5M146.6 123.9v-.2l1.1 .5-.1 .2M103.5 158.7a48.6 48.6 0 0 1-18-6.5 3.1 3.1 0 0 1-4.6-.8l-5.7-9.8a2.94 2.94 0 0 1 1.1-4.1l11.3-6.4a2.26 2.26 0 0 1 3 .8l3.1 5.3a2.17 2.17 0 0 1 0 2.3l-5.5 9a44.2 44.2 0 0 0 45.6 0l-5.4-9a2.28 2.28 0 0 1-.1-2.3l3.1-5.3a2.26 2.26 0 0 1 3.1-.8l11.2 6.4a3 3 0 0 1 1.1 4.1l-5.7 9.8a3.1 3.1 0 0 1-4.6 .8 48 48 0 0 1-18 6.5M103.5 158.7a47.2 47.2 0 0 0 15 0M103.5 158.7v16M118.5 158.7v16M103.5 173.9a63.7 63.7 0 0 1-46.4-97.3 63.7 63.7 0 0 1 107.8 0 63.7 63.7 0 0 1-46.4 97.3"/>
<path d="M103.5 174.7a64.5 64.5 0 0 1-47.1-98.5 64.5 64.5 0 0 1 109.2 0 64.5 64.5 0 0 1-47.1 98.5M103.5 174.7a66.6 66.6 0 0 0 15 0"/>
<circle cx="111" cy="51.5" r="2.86"/>
<circle cx="73.9" cy="66.4" r="3.8"/>
<circle cx="73.9" cy="66.3" r="4.5"/>
<circle cx="148.1" cy="66.4" r="3.7"/>
<circle cx="148.1" cy="66.3" r="4.5"/>
<circle cx="86.9" cy="83.8" r="3.7"/>
<circle cx="86.9" cy="83.8" r="4.5"/>
<circle cx="135.1" cy="83.8" r="3.8"/>
<circle cx="135.1" cy="83.8" r="4.5"/>
<circle cx="54.1" cy="100.6" r="4.5"/>
<circle cx="54.1" cy="100.6" r="3.8"/>
<circle cx="75.8" cy="103.1" r="3.8"/>
<circle cx="75.8" cy="103.1" r="4.5"/>
<circle cx="111" cy="110.6" r="13.5"/>
<circle cx="111" cy="110.6" r="67.2"/>
<circle cx="111" cy="110.6" r="15"/>
<circle cx="146.2" cy="103.1" r="3.7"/>
<circle cx="146.2" cy="103.1" r="4.5"/>
<circle cx="167.9" cy="100.6" r="4.5"/>
<circle cx="167.9" cy="100.6" r="3.8"/>
<circle cx="59.8" cy="140.1" r="2.84"/>
<circle cx="99.9" cy="144.8" r="4.5"/>
<circle cx="99.9" cy="144.8" r="3.8"/>
<circle cx="122.1" cy="144.8" r="3.7"/>
<circle cx="122.1" cy="144.8" r="4.5"/>
<circle cx="162.2" cy="140.1" r="2.84"/>
<circle cx="91.2" cy="164.9" r="4.5"/>
<circle cx="91.3" cy="164.9" r="3.7"/>
<circle cx="130.7" cy="164.9" r="4.5"/>
<circle cx="130.8" cy="164.9" r="3.8"/>
</g>
<g fill="none" stroke="#c0c0c0" stroke-width=".2">
<path d="M15.9 9.1h400v260.4h-400zM65.9 6.9v2.2M115.9 6.9v2.2M165.9 6.9v2.2M215.6 8h.6l-.3 1.1zM215.7 8l.2 1.1M215.9 6.9v2.2M216 8l-.1 1.1M265.9 6.9v2.2M315.9 6.9v2.2M365.9 6.9v2.2M12.7 74.2h3.2"/>
<path d="M415.9 74.3h3.2M12.7 139.3h3.2M14.2 139.1l1.7 .2M14.2 138.7l1.7 .6-1.7 .5zM15.9 139.3l-1.7 .3M415.9 139.4h3.2M415.9 139.4l1.8-.6v1.2zM415.9 139.4l1.8 .3M417.7 139.2l-1.8 .2M12.7 204.4h3.2M243 219.6v44.9M267.8 219.6v49.9"/>
<path d="M302.9 219.6v49.9M321.8 219.6v28.5M333.7 219.6v28.5M345.9 219.6v49.9M415.9 204.5h3.2M415.9 219.6h-198.3v49.9M217.6 238.6h50.2M217.6 232.3h50.2M217.6 225.9h50.2M267.8 223.5h35.1M302.9 233.9h43M302.9 229.1h43"/>
<path d="M302.9 224.3h43M302.9 238.6h43M345.9 228.9h70M217.6 257.7h85.3M217.6 251.3h50.2M217.6 245h50.2M217.6 246.2h-41.6v23.3M267.8 250.8h35.1M267.8 244h35.1M302.9 248.1h43M302.9 243.4h43M345.9 251.2h70"/>
<path d="M355.9 251.2v12.9M401.4 251.2v12.9M65.9 269.5v2.1M115.9 269.5v2.1M165.9 269.5v2.1M215.9 269.5v2.1M215.9 269.5l.3 .8h-.6zM217.6 264.5h85.3M265.9 269.5v2.1M302.9 260.5h43M315.9 269.5v2.1M345.9 264.1h70"/>
<path d="M365.9 269.5v2.1M366.8 264.1v5.4M391.5 264.1v5.4"/>
</g>
<g fill="#000">
<path d="M184.3 76h1l-.5 3.3zM184.8 82.3l.5 3.3h-1zM105 35.4l3.3-.5v1zM113.7 34.9l3.3 .5-3.3 .5zM304.4 29.4l3.3-.5v1zM337.1 28.9l3.3 .5-3.3 .5z"/>
<path d="M108.9 96.2l6.4-1v2.1zM108.9 58.3l6.4-1v2z"/>
<path d="M294.2 78h1l-.5 3.3zM294.7 87.3l.5 3.3h-1z"/>
<path d="M140.3 110.6l3.2-1 .2 1.1zM144 124.8l2.9-1.8 .4 1zM305.9 59.9l2.5 2.3-3-1.4zM322.1 76.5l3.2 .8-.4 .9zM328 65.4l-.1 .3v.2l.3-.2-.3 .2a.34 .34 0 0 0 .5 .1 .34 .34 0 0 0 .1-.5 .34 .34 0 0 0-.5-.1z"/>
</g>
<g font-size="8.5">
<text x="358.5" y="246.5">FT SENSOR 45</text>
<text x="348.1" y="261.8">B</text>
<text x="365.3" y="261.6">151245</text>
<text x="407.6" y="261.6">-</text>
</g>
<text font-size="5.6" x="350.3" y="226.7">MICRON INSTRUMENTS</text>
<g font-size="4.2">
<text x="320.5" y="28.9">6</text>
<text x="124.3" y="34.9">4</text>
<text x="317.6" y="33.7">.236</text>
<text x="121.3" y="39.7">.157</text>
<text x="286.7" y="50.2">2</text>
<text x="357.9" y="50.2">7</text>
<text x="104.9" y="59">A</text>
<text x="315.6" y="64.8">G4</text>
<text x="108.5" y="69.6">G1</text>
<text x="197.2" y="71.9">1</text>
<text x="194.3" y="76.6">.039</text>
<text x="277.1" y="77.9">.039</text>
<text x="280" y="73.1">1</text>
<text x="357.9" y="93.4">3</text>
<text x="104.9" y="96.9">A</text>
<text x="192.2" y="104.5">5</text>
<text x="308.9" y="127">SECTION A-A</text>
<text x="311.4" y="135.3">SCALE 6 : 1</text>
</g>
<g font-size="3.4">
<text x="346.5" y="241.7">TITLE:</text>
<text x="347.9" y="254.3">SIZE</text>
<text x="356.7" y="254.4">DWG. NO.</text>
<text x="405.7" y="254.5">REV</text>
<text x="310.4" y="264.4">CODE IDENT. NO.</text>
<text x="317.9" y="267.9">1CWQ4</text>
<text x="348.1" y="267.9">SCALE: 2:1</text>
<text x="367" y="268">WEIGHT:</text>
<text x="393.8" y="267.9">SHEET 2 OF 3</text>
</g>
<g font-size="3.2">
<text x="38.3" y="6.7">8</text>
<text x="90.2" y="6.7">7</text>
<text x="139.7" y="6.5">6</text>
<text x="190" y="6.5">5</text>
<text x="240.4" y="6.5">4</text>
<text x="290.4" y="6.7">3</text>
<text x="340.4" y="6.5">2</text>
<text x="391.9" y="6.7">1</text>
<text x="10.9" y="41.6">D</text>
<text x="418.9" y="40.7">D</text>
<text x="10.9" y="106.3">C</text>
<text x="418.4" y="106.4">C</text>
<text x="10.8" y="170.2">B</text>
<text x="419.4" y="170.6">B</text>
<text x="10.8" y="237.2">A</text>
<text x="418.6" y="236.8">A</text>
<text x="38.8" y="273.8">8</text>
<text x="90.4" y="273.8">7</text>
<text x="140.2" y="273.8">6</text>
<text x="190.1" y="273.9">5</text>
<text x="240.5" y="273.8">4</text>
<text x="289" y="273.9">3</text>
<text x="339.1" y="273.8">2</text>
<text x="391.4" y="274.1">1</text>
</g>
<text font-size="2.4" x="269" y="222.4">UNLESS OTHERWISE SPECIFIED:</text>
<g font-size="2.2">
<text x="304.1" y="227.7">DRAWN</text>
<text x="324.7" y="222.9">NAME</text>
<text x="337.2" y="222.9">DATE</text>
<text x="304.1" y="232.6">CHECKED</text>
<text x="304" y="237.2">ENG APPR.</text>
<text x="304.2" y="241.9">MFG APPR.</text>
<text x="304.1" y="246.7">Q.A.</text>
<text x="304.1" y="250.9">COMPANY:</text>
</g>
<g font-size="2.1">
<text x="224.8" y="262">NEXT ASSY</text>
<text x="250.1" y="261.9">USED ON</text>
<text x="236.2" y="267.8">APPLICATION</text>
<text x="272.4" y="267.8">DO NOT SCALE DRAWING</text>
</g>
<g font-size="2">
<text x="180.8" y="249.2">PROPRIETARY AND CONFIDENTIAL</text>
<text x="268.5" y="246.8">INTERPRET GEOMETRIC</text>
<text x="268.5" y="249.4">TOLERANCING PER:</text>
<text x="177" y="252.8">THE INFORMATION CONTAINED IN THIS</text>
<text x="177" y="255.3">DRAWING IS THE SOLE PROPERTY OF</text>
<text x="177" y="257.8">MICRON INSTRUMENTS.</text>
<text x="268.3" y="252.9">MATERIAL</text>
<text x="177" y="260.3">REPRODUCTION IN PART OR AS A WHOLE</text>
<text x="177" y="262.9">WITHOUT THE WRITTEN PERMISSION OF</text>
<text x="268.4" y="259.7">FINISH</text>
<text x="177" y="265.4">MICRON INSTRUMENTS IS PROHIBITED.</text>
</g>
<g font-size="1.8">
<text x="268.6" y="224.9">DIMENSIONS ARE IN INCHES</text>
<text x="268.6" y="226.6">TOLERANCES:</text>
<text x="268.6" y="233.7">THREE PLACE DECIMAL</text>
<text x="268.6" y="231.9">TWO PLACE DECIMAL</text>
<text x="268.6" y="230.2">ONE PLACE DECIMAL</text>
<text x="268.6" y="228.4">ANGULAR: MACH</text>
<text x="285.1" y="228.4">0</text>
<text x="286.9" y="228.4">30</text>
<text x="288.1" y="230.2">.030</text>
<text x="289.3" y="231.9">.010</text>
<text x="289.7" y="233.7">.005</text>
<text x="268.6" y="235.5">ALL DIA .005 TIR. RADII .005 MAX</text>
<text x="282.4" y="239.5">32</text>
<text x="268.6" y="241.9">SURFACE FINISH</text>
</g>
<g font-size="1.7">
<text x="323" y="227.1">B ENGBLOM</text>
<text x="337.3" y="227.3">7/7/15</text>
<text x="324.3" y="231.9">D EVANS</text>
<text x="336.7" y="232.6">7/7/15</text>
<text x="346.5" y="230.9">4509 RUNWAY STREET</text>
<text x="346.5" y="233.2">SIMI VALLEY CA. 93063</text>
<text x="346.5" y="235.4">(805) 522-4676 FAX (805) 522-4982</text>
<text x="346.5" y="237.7">e-mail: sensors@microninstruments.com</text>
</g>
</svg>
